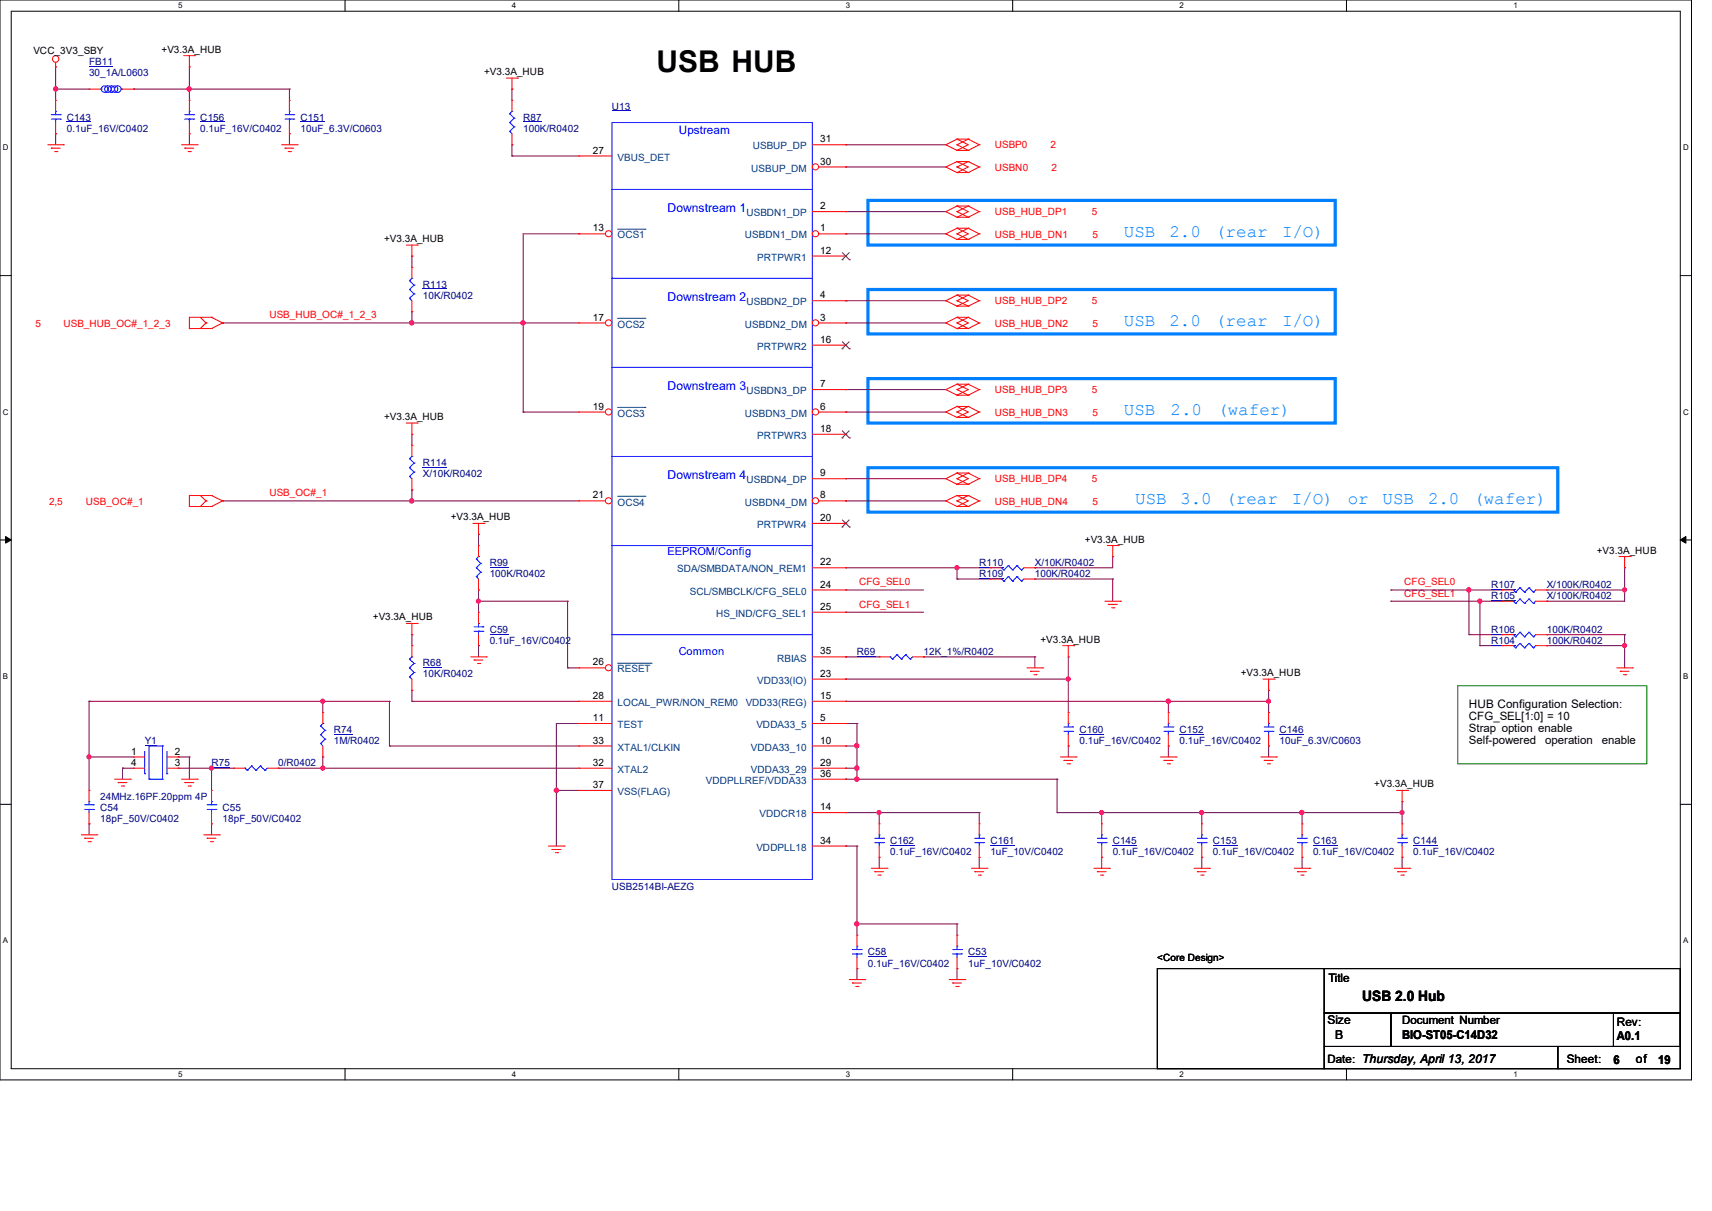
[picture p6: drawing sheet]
<svg xmlns="http://www.w3.org/2000/svg" width="297mm" height="210mm" viewBox="0 0 297 210" stroke-linecap="round" stroke-linejoin="round" font-family="sans-serif">
<path d="M0 0h293.5v187.3h-293.5zM1.9 1.9h289.6v183.4h-289.6z" fill="none" stroke="#000" stroke-width=".17"/>
<g fill="#fff">
<path d="M30.9 .2h.8v1.5h-.8z"/>
<path d="M30.9 185.5h.8v1.6h-.8z"/>
</g>
<path d="M59.9 0v1.9M59.9 185.3v2" fill="none" stroke="#000" stroke-width=".17"/>
<g fill="#fff">
<path d="M88.8 .2h.8v1.5h-.8z"/>
<path d="M88.8 185.5h.8v1.6h-.8z"/>
</g>
<path d="M117.8 0v1.9M117.8 185.3v2" fill="none" stroke="#000" stroke-width=".17"/>
<g fill="#fff">
<path d="M146.7 .2h.8v1.5h-.8z"/>
<path d="M146.7 185.5h.8v1.6h-.8z"/>
</g>
<path d="M175.7 0v1.9M175.7 185.3v2" fill="none" stroke="#000" stroke-width=".17"/>
<g fill="#fff">
<path d="M204.6 .2h.8v1.5h-.8z"/>
<path d="M204.6 185.5h.8v1.6h-.8z"/>
</g>
<path d="M233.6 0v1.9M233.6 185.3v2" fill="none" stroke="#000" stroke-width=".17"/>
<g fill="#fff">
<path d="M262.6 .2h.7v1.5h-.7z"/>
<path d="M262.6 185.5h.7v1.6h-.7z"/>
<path d="M.5 24.8h1v1.6h-1z"/>
<path d="M292 24.8h1v1.6h-1z"/>
<path d="M.5 70.7h1v1.5h-1z"/>
<path d="M292 70.7h1v1.5h-1z"/>
</g>
<path d="M0 47.8h1.9M291.5 47.8h2" fill="none" stroke="#000" stroke-width=".17"/>
<g fill="#fff">
<path d="M.5 116.5h.9v1.6h-.9z"/>
<path d="M292 116.5h.9v1.6h-.9z"/>
</g>
<path d="M0 93.6h1.9M291.5 93.6h2" fill="none" stroke="#000" stroke-width=".17"/>
<path d="M1 93l.9 .6-.9 .6zM291.5 93.6l1-.6v1.2z" fill="#000" stroke="#000" stroke-width=".17"/>
<g fill="#fff">
<path d="M.5 162.4h.9v1.5h-.9z"/>
<path d="M292 162.4h.9v1.5h-.9z"/>
</g>
<path d="M0 139.5h1.9M291.5 139.5h2M200.8 168h28.9v17.3h-28.9zM229.7 175.7h11.6v5.8h-11.6zM229.7 168h61.8v7.7h-61.8zM241.3 175.7h50.2v5.8h-50.2zM279.9 175.7h11.6v5.8h-11.6zM229.7 181.5h40.6v3.8h-40.6zM270.3 181.5h21.2v3.8h-21.2z" fill="none" stroke="#000" stroke-width=".17"/>
<path d="M150.6 34.8h81v7.7h-81zM150.6 50.2h81v7.7h-81zM150.6 65.7h81v7.7h-81zM150.6 81.1h119.7v7.7h-119.7z" fill="none" stroke="#0080ff" stroke-width=".55"/>
<path d="M252.9 118.9h32.8v13.6h-32.8z" fill="none" stroke="#008000" stroke-width=".17"/>
<g fill="none" stroke="#800040" stroke-width=".17">
<path d="M9.7 15.5h.1M9.7 11.6h.1M9.7 15.5h5.8M9.7 11.6v5.8M23.2 15.5h.1M23.2 15.5h27M32.9 11.6h.1M32.9 15.5h.1M32.9 11.6v5.8M50.2 15.5h.1M50.2 15.5v1.9M88.8 15.5h.1"/>
<path d="M88.8 15.5v1.9M9.7 23.2h.1M9.7 23.2v1.9M32.9 23.2h.1M32.9 23.2v1.9M50.2 23.2h.1M50.2 23.2v1.9M88.8 27.1h.1M88.8 25.1h.1M88.8 25.1v2M88.8 27.1h11.6M146.7 25.1h.1"/>
<path d="M146.7 29h.1M146.7 36.7h.1M146.7 25.1h17.4M146.7 29h17.4M146.7 36.7h17.4M38.6 56h.1M38.6 56h61.8M71.5 44.4h.1M71.5 54.1h.1M71.5 56h.1M71.5 44.4v2M71.5 54.1v1.9"/>
<path d="M90.8 56h.1M100.4 40.6h.1M100.4 40.6h-9.6v30.9M146.7 52.2h.1M146.7 56h.1M146.7 40.6h.1M146.7 56h17.4M146.7 40.6h17.4M146.7 52.2h17.4M71.5 75.3h.1M71.5 75.3v1.9M90.8 71.5h.1"/>
<path d="M90.8 71.5h9.6M146.7 67.6h.1M146.7 71.5h.1M146.7 71.5h17.4M146.7 67.6h17.4M38.6 86.9h.1M38.6 86.9h61.8M71.5 86.9h.1M71.5 85h.1M71.5 85v1.9M83 92.7h.1M83 92.7v1.9"/>
<path d="M146.7 98.5h.1M146.7 83h.1M146.7 86.9h.1M146.7 86.9h17.4M146.7 98.5h25.1M146.7 83h17.4M166 98.5h.1M166 98.5v1.9M179.5 98.5h.1M193 96.5h.1M193 96.5v2h-13.5M281.9 98.5h.1"/>
<path d="M281.9 98.5v5.8h-13.5M71.5 119.7h.1M71.5 110.1h.1M71.5 110.1v1.9M71.5 119.7v1.9M83 112h.1M83 104.3h.1M83 102.3h.1M83 102.3v3.9M83 112v1.9M83 104.3h15.5M98.5 104.3h.1"/>
<path d="M98.5 115.8h.1M98.5 104.3v11.5M98.5 115.8h1.9M146.7 102.3h.1M146.7 106.2h.1M146.7 113.9h.1M146.7 117.8h.1M146.7 102.3h13.5M146.7 106.2h13.5M146.7 113.9h5.8M146.7 117.8h38.6M160.2 113.9h.1"/>
<path d="M160.2 113.9h19.3M166 100.4h.1M166 100.4h5.8M179.5 100.4h.1M179.5 113.9h.1M179.5 100.4h13.5M179.5 113.9v1.9M185.3 113.9h.1M185.3 117.8h.1M185.3 113.9v9.7M193 100.4h.1M193 100.4v3.9"/>
<path d="M220.1 119.7h.1M220.1 119.7v3.9M241.3 104.3h.1M241.3 102.3h.1M241.3 104.3h19.3M241.3 102.3h19.3M254.8 102.3h.1M254.8 110.1h.1M254.8 102.3v7.8M254.8 110.1h5.8M256.8 104.3h.1M256.8 112h.1"/>
<path d="M256.8 104.3v7.7M256.8 112h3.8M268.4 102.3h.1M268.4 104.3h.1M268.4 110.1h.1M268.4 112h.1M268.4 102.3h13.5M268.4 110.1h13.5M268.4 112h13.5M281.9 102.3h.1M281.9 110.1h.1M281.9 112h.1"/>
<path d="M281.9 110.1v5.7M15.5 121.6h.1M15.5 131.3h.1M15.5 121.6h52.1M15.5 131.3h7.7M15.5 121.6v15.5M21.3 133.2h.1M21.3 133.2h1.9M21.3 133.2v1.9M30.9 131.3h.1M30.9 133.2h.1M30.9 133.2h9.7"/>
<path d="M30.9 131.3h2M32.9 131.3h.1M32.9 131.3v3.8M36.7 133.2h.1M36.7 133.2v3.9M48.3 133.2h.1M48.3 133.2h52.1M56 133.2h.1M56 121.6h.1M56 131.3h.1M56 121.6v2M56 131.3v1.9"/>
<path d="M67.6 129.4h.1M67.6 121.6h.1M67.6 129.4h32.8M67.6 121.6v7.8M71.5 121.6h.1M71.5 121.6h28.9M96.5 125.5h.1M96.5 137.1h.1M96.5 125.5v21.2M96.5 125.5h3.9M96.5 137.1h3.9M146.7 135.1h.1"/>
<path d="M146.7 121.6h.1M146.7 125.5h.1M146.7 129.4h.1M146.7 133.2h.1M146.7 129.4h2M146.7 133.2h2M146.7 121.6h73.4M146.7 135.1h36.7M146.7 125.5h2M148.7 125.5h.1M148.7 129.4h.1M148.7 133.2h.1"/>
<path d="M148.7 135.1h.1M148.7 125.5v9.6M183.4 135.1h.1M183.4 135.1v5.8M185.3 129.4h.1M185.3 129.4v1.9M202.7 121.6h.1M202.7 129.4h.1M202.7 121.6v2M202.7 129.4v1.9M220.1 121.6h.1M220.1 129.4h.1"/>
<path d="M220.1 129.4v1.9M243.2 139h.1M243.2 139v3.9M15.5 142.9h.1M15.5 142.9v1.9M36.7 142.9h.1M36.7 142.9v1.9M146.7 140.9h.1M146.7 146.7h.1M146.7 140.9h23.2M146.7 146.7h2M148.7 146.7h.1"/>
<path d="M148.7 146.7v15.5M152.5 140.9h.1M152.5 148.7h.1M152.5 140.9v2M152.5 148.7v1.9M169.9 140.9h.1M169.9 148.7h.1M169.9 140.9v2M169.9 148.7v1.9M183.4 140.9h.1M183.4 140.9h59.8M191.1 140.9h.1"/>
<path d="M191.1 148.7h.1M191.1 140.9v2M191.1 148.7v1.9M208.5 140.9h.1M208.5 148.7h.1M208.5 140.9v2M208.5 148.7v1.9M225.9 148.7h.1M225.9 140.9h.1M225.9 140.9v2M225.9 148.7v1.9M243.2 148.7h.1"/>
<path d="M243.2 140.9h.1M243.2 148.7v1.9M148.7 160.2h.1M148.7 168h.1M148.7 160.2h17.3M148.7 168v1.9M166 160.2h.1M166 168h.1M166 160.2v2M166 168v1.9"/>
</g>
<g fill="#f0f" stroke="#f0f" stroke-width=".17">
<circle cx="56" cy="133.2" r=".36"/>
<circle cx="191.1" cy="140.9" r=".36"/>
<circle cx="83" cy="104.2" r=".36"/>
<circle cx="56" cy="121.6" r=".36"/>
<circle cx="36.7" cy="133.2" r=".36"/>
<circle cx="15.4" cy="131.3" r=".36"/>
<circle cx="71.4" cy="86.9" r=".38"/>
<circle cx="152.5" cy="140.9" r=".36"/>
<circle cx="148.6" cy="135.1" r=".38"/>
<circle cx="166" cy="98.4" r=".36"/>
<circle cx="9.7" cy="15.4" r=".38"/>
<circle cx="32.8" cy="15.4" r=".38"/>
<circle cx="225.8" cy="140.9" r=".38"/>
<circle cx="208.5" cy="140.9" r=".36"/>
<circle cx="148.6" cy="160.2" r=".38"/>
<circle cx="71.4" cy="56" r=".38"/>
<circle cx="254.8" cy="102.3" r=".38"/>
<circle cx="256.7" cy="104.2" r=".36"/>
<circle cx="281.8" cy="102.3" r=".36"/>
<circle cx="281.8" cy="112" r=".36"/>
<circle cx="202.7" cy="121.6" r=".38"/>
<circle cx="220.1" cy="121.6" r=".36"/>
<circle cx="185.3" cy="117.8" r=".36"/>
<circle cx="148.6" cy="129.3" r=".38"/>
<circle cx="148.6" cy="133.2" r=".38"/>
<circle cx="96.5" cy="137.1" r=".38"/>
<circle cx="243.2" cy="140.9" r=".36"/>
<circle cx="90.7" cy="56" r=".38"/>
</g>
<g fill="none" stroke="#f00" stroke-width=".17">
<path d="M9.7 11.6h.1M9.7 10.8v.8M31.9 9.7h1.9M32.9 11.6h.1M32.9 9.7v1.9M33.8 9.7h.1M87.8 13.5h2M88.8 15.5h.1M88.8 13.5v2M89.8 13.5h.1M8.3 25.1h2.7M8.9 25.7h.1"/>
<path d="M8.9 25.7h1.6M9.5 26.3h.4M9.9 26.3h.1M11 25.1h.1M31.5 25.1h2.7M32 25.7h.1M32 25.7h1.6M32.6 26.3h.4M33 26.3h.1M34.2 25.1h.1M48.9 25.1h2.7M49.4 25.7h.1"/>
<path d="M49.4 25.7h1.6M50 26.3h.4M50.4 26.3h.1M51.6 25.1h.1M140.9 25.1h5.8M146.7 25.1h.1M164.1 36.7h.1M164.1 25.1h.1M164.1 29h.1M164.1 36.7l1.9 1M164.1 25.1l1.9 1M164.1 29l1.9 .9"/>
<path d="M166 37.7h.1M166 35.7h.1M166 36.7h.1M166 39.6h.1M166 26.1h.1M166 24.1h.1M166 25.1h.1M166 29.9h.1M166 28h.1M166 29h.1M166 35.7h2M166 37.7h2"/>
<path d="M166 35.7l-1.9 1M166 35.7l2 1-2 1M166 36.7l2 1M166 39.6h2M166 39.6l-1.9 1M166 39.6l2 1-2 .9M166 24.1h2M166 26.1h2M166 24.1l-1.9 1M166 24.1l2 1-2 1M166 25.1l2 1M166 28h2"/>
<path d="M166 29.9h2M166 28l-1.9 1M166 28l2 1-2 .9M166 29l2 .9M168 35.7h.1M168 37.7h.1M168 39.6h.1M168 24.1h.1M168 26.1h.1M168 28h.1M168 29.9h.1M168 35.7l1.9 1"/>
<path d="M168 35.7l-2 1M168 39.6l1.9 1M168 39.6l-2 1M168 24.1l1.9 1M168 24.1l-2 1M168 28l1.9 1M168 28l-2 1M169.9 36.7h.1M169.9 25.1h.1M169.9 29h.1M169.9 36.7l-1.9 1M169.9 25.1l-1.9 1"/>
<path d="M169.9 29l-1.9 .9M32.9 57h.1M32.9 57h3.8M34.8 55l.9 1M35.7 56h.1M35.7 56l-.9 1M36.7 55h.1M36.7 57h.1M36.7 55h-3.8v2M36.7 55l1.9 1M38.6 56h.1M38.6 56l-1.9 1"/>
<path d="M70.5 42.5h1.9M71.5 44.4h.1M71.5 42.5v1.9M72.4 42.5h.1M164.1 52.2h.1M164.1 56h.1M164.1 40.6h.1M164.1 52.2l1.9 .9M164.1 56l1.9 1M164.1 40.6l1.9 .9M166 53.1h.1M166 51.2h.1"/>
<path d="M166 52.2h.1M166 57h.1M166 55h.1M166 56h.1M166 41.5h.1M166 40.6h.1M166 55h2M166 57h2M166 51.2h2M166 53.1h2M166 51.2l-1.9 1M166 51.2l2 1-2 .9"/>
<path d="M166 52.2l2 .9M166 55l-1.9 1M166 55l2 1-2 1M166 56l2 1M166 41.5h2M166 40.6l2 .9M168 51.2h.1M168 53.1h.1M168 55h.1M168 57h.1M168 41.5h.1M168 51.2l1.9 1"/>
<path d="M168 51.2l-2 1M168 55l1.9 1M168 55l-2 1M169.9 52.2h.1M169.9 56h.1M169.9 40.6h.1M169.9 52.2l-1.9 .9M169.9 56l-1.9 1M169.9 40.6l-1.9 .9M70.5 73.4h1.9M71.5 75.3h.1M71.5 73.4v1.9"/>
<path d="M72.4 73.4h.1M164.1 67.6h.1M164.1 71.5h.1M164.1 67.6l1.9 .9M164.1 71.5l1.9 .9M166 68.5h.1M166 66.6h.1M166 67.6h.1M166 72.4h.1M166 70.5h.1M166 71.5h.1M166 66.6h2"/>
<path d="M166 68.5h2M166 66.6l-1.9 1M166 66.6l2 1-2 .9M166 67.6l2 .9M166 70.5h2M166 72.4h2M166 70.5l-1.9 1M166 70.5l2 1-2 .9M166 71.5l2 .9M168 66.6h.1M168 68.5h.1M168 70.5h.1"/>
<path d="M168 72.4h.1M168 66.6l1.9 1M168 66.6l-2 1M168 70.5l1.9 1M168 70.5l-2 1M169.9 67.6h.1M169.9 71.5h.1M169.9 67.6l-1.9 .9M169.9 71.5l-1.9 .9M32.9 87.8h.1M32.9 87.8h3.8M34.8 85.9l.9 1"/>
<path d="M35.7 86.9h.1M35.7 86.9l-.9 .9M36.7 85.9h.1M36.7 87.8h.1M36.7 85.9h-3.8v1.9M36.7 85.9l1.9 1M38.6 86.9h.1M38.6 86.9l-1.9 .9M82 90.8h2M83 92.7h.1M83 94.6h.1M83 90.8v1.9"/>
<path d="M83 94.6v1.9M84 90.8h.1M164.1 83h.1M164.1 86.9h.1M164.1 83l1.9 1M164.1 86.9l1.9 .9M166 84h.1M166 82h.1M166 83h.1M166 87.8h.1M166 85.9h.1M166 86.9h.1"/>
<path d="M166 82h2M166 84h2M166 82l-1.9 1M166 82l2 1-2 1M166 83l2 1M166 85.9h2M166 87.8h2M166 85.9l-1.9 1M166 85.9l2 1-2 .9M166 86.9l2 .9M168 82h.1M168 84h.1"/>
<path d="M168 85.9h.1M168 87.8h.1M168 82l1.9 1M168 82l-2 1M168 85.9l1.9 1M168 85.9l-2 1M169.9 83h.1M169.9 86.9h.1M169.9 83l-1.9 1M169.9 86.9l-1.9 .9M192.1 94.6h1.9M193 96.5h.1"/>
<path d="M193 94.6v1.9M194 94.6h.1M280.9 96.5h1.9M281.9 98.5h.1M281.9 96.5v2M282.8 96.5h.1M70.5 108.1h1.9M71.5 110.1h.1M71.5 108.1v2M72.4 108.1h.1M81.7 113.9h2.7M82.3 114.5h.1"/>
<path d="M82.3 114.5h1.5M82.8 115.1h.4M83 102.3h.1M83 100.4v1.9M83.2 115.1h.1M84.4 113.9h.1M178.2 115.8h2.7M178.8 116.4h.1M178.8 116.4h1.5M179.4 117h.3M179.7 117h.1M180.9 115.8h.1"/>
<path d="M184.4 112h1.9M185.3 113.9h.1M185.3 112v1.9M186.3 112h.1M191.7 104.3h2.7M192.3 104.8h.1M192.3 104.8h1.5M192.9 105.4h.4M193.3 105.4h.1M194.4 104.3h.1M219.1 117.8h2M220.1 119.7h.1"/>
<path d="M220.1 117.8v1.9M221.1 117.8h.1M280.5 115.8h2.7M281.1 116.4h.1M281.1 116.4h1.5M281.6 117h.5M282.1 117h.1M283.2 115.8h.1M19.9 135.1h2.7M20.5 135.7h.1M20.5 135.7h1.5M21 136.3h.5"/>
<path d="M21.5 136.3h.1M22.6 135.1h.1M31.5 135.1h2.7M32 135.7h.1M32 135.7h1.6M32.6 136.3h.4M33 136.3h.1M34.2 135.1h.1M40.6 133.2h.1M40.6 133.2h1.9M46.4 133.2h1.9M48.3 133.2h.1"/>
<path d="M184 131.3h2.7M184.6 131.9h.1M184.6 131.9h1.5M185.1 132.5h.4M185.5 132.5h.1M186.7 131.3h.1M201.3 131.3h2.7M201.9 131.9h.1M201.9 131.9h1.6M202.5 132.5h.4M202.7 129.4h.1M202.7 123.6h.1"/>
<path d="M202.7 123.6v1.9M202.7 127.4v2M202.9 132.5h.1M204 131.3h.1M218.7 131.3h2.7M219.3 131.9h.1M219.3 131.9h1.6M219.9 132.5h.4M220.3 132.5h.1M221.4 131.3h.1M242.3 137.1h1.9M243.2 139h.1"/>
<path d="M243.2 137.1v1.9M244.2 137.1h.1M14.1 144.8h2.7M14.7 145.4h.1M14.7 145.4h1.5M15.3 146h.4M15.7 146h.1M16.8 144.8h.1M35.3 144.8h2.8M35.9 145.4h.1M35.9 145.4h1.6M36.5 146h.4"/>
<path d="M36.9 146h.1M38.1 144.8h.1M95.2 146.7h2.7M95.8 147.3h.1M95.8 147.3h1.5M96.4 147.9h.3M96.7 147.9h.1M97.9 146.7h.1M151.2 150.6h2.7M151.8 151.2h.1M151.8 151.2h1.5M152.3 151.8h.4"/>
<path d="M152.7 151.8h.1M153.9 150.6h.1M168.5 150.6h2.7M169.1 151.2h.1M169.1 151.2h1.5M169.7 151.8h.4M169.9 148.7h.1M169.9 142.9h.1M169.9 142.9v1.9M169.9 146.7v2M170.1 151.8h.1M171.2 150.6h.1"/>
<path d="M189.8 150.6h2.7M190.4 151.2h.1M190.4 151.2h1.5M190.9 151.8h.4M191.3 151.8h.1M192.5 150.6h.1M207.1 150.6h2.7M207.7 151.2h.1M207.7 151.2h1.6M208.3 151.8h.4M208.7 151.8h.1M209.8 150.6h.1"/>
<path d="M224.5 150.6h2.7M225.1 151.2h.1M225.1 151.2h1.6M225.7 151.8h.4M226.1 151.8h.1M227.2 150.6h.1M241.9 150.6h2.7M242.5 151.2h.1M242.5 151.2h1.5M243 151.8h.5M243.2 148.7h.1M243.2 142.9h.1"/>
<path d="M243.2 142.9v1.9M243.2 146.7v2M243.5 151.8h.1M244.6 150.6h.1M147.3 169.9h2.7M147.9 170.5h.1M147.9 170.5h1.5M148.5 171.1h.3M148.8 171.1h.1M150 169.9h.1M164.7 169.9h2.7M165.3 170.5h.1"/>
<path d="M165.3 170.5h1.5M165.8 171.1h.4M166 168h.1M166 162.2h.1M166 162.2v1.9M166 166v2M166.2 171.1h.1M167.4 169.9h.1"/>
<circle cx="9.6" cy="10.2" r=".56"/>
</g>
<g fill="none" stroke="#00f" stroke-width=".17">
<path d="M106.2 21.3h34.7v131.2h-34.7zM106.2 32.9h.1M106.2 32.9h34.7M106.2 48.3h.1M106.2 48.3h34.7M106.2 63.7h.1M106.2 79.2h.1M106.2 63.7h34.7M106.2 79.2h34.7M82.6 96.9h.1M82.6 100h.1M82.6 98.5h.1"/>
<path d="M82.6 96.9l.8 .8M82.6 100l.4 .4M82.6 98.5l.8 .7M83 96.5h.1M83 96.5l-.4 .4M83.4 99.2h.1M83.4 97.7h.1M83.4 99.2l-.8 .8M83.4 97.7l-.8 .8M106.2 94.6h.1M106.2 94.6h34.7M106.2 110.1h.1"/>
<path d="M106.2 110.1h34.7M42.5 133.2h.1M42.5 133.2l.4 .4M42.9 133.6h.1M43.6 132.8h.1M43.6 132.8l-.7 .8M43.6 132.8l.8 .8M44.4 133.6h.1M45.2 132.8h.1M45.2 132.8l.8 .8M45.2 132.8l-.8 .8M46 133.6h.1"/>
<path d="M46.4 133.2l-.4 .4M201.9 126.1h1.6M201.9 126.8h1.6M202.7 125.5h.1M202.7 126.8h.1M202.7 125.5v.6M202.7 126.8v.6M203.5 126.1h.1M203.5 126.8h.1M169.1 145.4h1.5M169.1 146.1h1.5M169.9 144.8h.1"/>
<path d="M169.9 146.1h.1M169.9 144.8v.6M169.9 146.1v.6M170.6 145.4h.1M170.6 146.1h.1M242.5 145.4h1.5M242.5 146.1h1.5M243.2 144.8h.1M243.2 146.1h.1M243.2 144.8v.6M243.2 146.1v.6M244 145.4h.1"/>
<path d="M244 146.1h.1M165.3 164.7h1.5M165.3 165.4h1.5M166 164.1h.1M166 165.4h.1M166 164.1v.6M166 165.4v.6M166.8 164.7h.1M166.8 165.4h.1"/>
</g>
<path d="M106.2 19.2h3.2M85 98.4h3.2M36.7 133.1h3.2M204.6 127.3h4.2M171.8 146.6h4.2M245.2 146.6h4.2M168 165.9h3.2" fill="none" stroke="#000080" stroke-width=".17"/>
<circle cx="141.5" cy="28.9" r=".54" fill="#fff" stroke="#f00" stroke-width=".17"/>
<path d="M140.9 36.7h5.8M142.1 29h4.6M146.7 29h.1M146.7 36.7h.1M140.9 52.2h5.8M146.7 52.2h.1M140.9 67.6h5.8M146.7 67.6h.1M140.9 83h5.8M146.7 83h.1" fill="none" stroke="#f00" stroke-width=".17"/>
<circle cx="141.5" cy="40.5" r=".54" fill="#fff" stroke="#f00" stroke-width=".17"/>
<path d="M142.1 40.6h4.6M146.7 40.6h.1" fill="none" stroke="#f00" stroke-width=".17"/>
<circle cx="141.5" cy="56" r=".54" fill="#fff" stroke="#f00" stroke-width=".17"/>
<path d="M142.1 56h4.6M146.7 56h.1" fill="none" stroke="#f00" stroke-width=".17"/>
<circle cx="141.5" cy="71.4" r=".54" fill="#fff" stroke="#f00" stroke-width=".17"/>
<path d="M142.1 71.5h4.6M146.7 71.5h.1" fill="none" stroke="#f00" stroke-width=".17"/>
<circle cx="141.5" cy="86.8" r=".54" fill="#fff" stroke="#f00" stroke-width=".17"/>
<path d="M100.4 27.1h.1M100.4 27.1h5.8M140.9 44.4h5.8M140.9 59.9h5.8M146.7 44.4h.1M146.7 59.9h.1M140.9 75.3h5.8M146.7 75.3h.1M140.9 90.8h5.8M142.1 86.9h4.6M146.7 86.9h.1M146.7 90.8h.1" fill="none" stroke="#f00" stroke-width=".17"/>
<g fill="none" stroke="#804000" stroke-width=".17">
<path d="M146.1 45h.1M146.1 43.8l1.3 1.2M146.1 59.3l1.3 1.2M147.3 43.8l-1.2 1.2M147.3 59.3l-1.2 1.2M147.4 45h.1M146.1 60.5h.1M146.1 75.9h.1M146.1 74.7l1.3 1.2M147.3 74.7l-1.2 1.2M147.4 60.5h.1M147.4 75.9h.1"/>
<path d="M146.1 91.4h.1M146.1 90.2l1.3 1.2M147.3 90.2l-1.2 1.2M147.4 91.4h.1"/>
</g>
<circle cx="105.6" cy="40.5" r=".54" fill="#fff" stroke="#f00" stroke-width=".17"/>
<path d="M100.4 40.6h.1M100.4 40.6h4.6" fill="none" stroke="#f00" stroke-width=".17"/>
<path d="M107.1 39.8h4.8M111.9 39.8h.1" fill="none" stroke="#004080" stroke-width=".17"/>
<circle cx="105.6" cy="56" r=".54" fill="#fff" stroke="#f00" stroke-width=".17"/>
<path d="M100.4 56h.1M100.4 56h4.6" fill="none" stroke="#f00" stroke-width=".17"/>
<path d="M107.1 55.2h4.8M111.9 55.2h.1" fill="none" stroke="#004080" stroke-width=".17"/>
<circle cx="105.6" cy="71.4" r=".54" fill="#fff" stroke="#f00" stroke-width=".17"/>
<path d="M100.4 71.5h.1M100.4 71.5h4.6" fill="none" stroke="#f00" stroke-width=".17"/>
<path d="M107.1 70.7h4.8M111.9 70.7h.1" fill="none" stroke="#004080" stroke-width=".17"/>
<circle cx="105.6" cy="86.8" r=".54" fill="#fff" stroke="#f00" stroke-width=".17"/>
<g fill="none" stroke="#f00" stroke-width=".17">
<path d="M100.4 86.9h.1M100.4 86.9h4.6M140.9 98.5h5.8M146.7 98.5h.1M140.9 113.9h5.8M140.9 102.3h5.8M140.9 106.2h5.8M146.7 113.9h.1M146.7 102.3h.1M146.7 106.2h.1M100.4 129.4h.1M100.4 133.2h.1"/>
<path d="M100.4 129.4h5.8M100.4 133.2h5.8"/>
</g>
<path d="M107.1 86.1h4.8M111.9 86.1h.1" fill="none" stroke="#004080" stroke-width=".17"/>
<circle cx="105.6" cy="115.8" r=".54" fill="#fff" stroke="#f00" stroke-width=".17"/>
<g fill="none" stroke="#f00" stroke-width=".17">
<path d="M9.7 17.4h.1M9.7 17.4v1.9M15.5 15.5h.1M15.5 15.5h1.9M21.3 15.5h1.9M23.2 15.5h.1M32.9 17.4h.1M32.9 17.4v1.9M50.2 17.4h.1M50.2 17.4v1.9M88.8 17.4h.1M88.8 17.4v1.9"/>
<path d="M9.7 23.2h.1M9.7 21.3v1.9M32.9 23.2h.1M32.9 21.3v1.9M50.2 23.2h.1M50.2 21.3v1.9M88.8 25.1h.1M88.8 23.2v1.9M71.5 54.1h.1M71.5 46.4h.1M71.5 46.4v1.9M71.5 52.2v1.9"/>
<path d="M71.5 77.2h.1M71.5 77.2v2M71.5 85h.1M71.5 83v2M171.8 98.5h.1M171.8 98.5h1.9M177.6 98.5h1.9M179.5 98.5h.1M71.5 119.7h.1M71.5 112h.1M71.5 112v1.9M71.5 117.8v1.9"/>
<path d="M83 112h.1M83 106.2h.1M83 106.2v1.9M83 110.1v1.9M100.4 115.8h.1M100.4 115.8h4.6M140.9 117.8h5.8M146.7 117.8h.1M152.5 113.9h.1M152.5 113.9h1.9M158.3 113.9h1.9M160.2 113.9h.1"/>
<path d="M171.8 100.4h.1M171.8 100.4h1.9M177.6 100.4h1.9M179.5 100.4h.1M260.6 110.1h.1M260.6 104.3h.1M260.6 102.3h.1M260.6 112h.1M260.6 110.1h2M260.6 104.3h2M260.6 102.3h2M260.6 112h2"/>
<path d="M266.4 110.1h2M266.4 104.3h2M266.4 102.3h2M266.4 112h2M268.4 110.1h.1M268.4 104.3h.1M268.4 102.3h.1M268.4 112h.1M15.5 137.1h.1M15.5 137.1v1.9M23.2 131.3h.1M23.2 133.2h.1"/>
<path d="M23.2 133.2h1.9M23.2 131.3h1.9M29 133.2h1.9M29 131.3h1.9M30.9 133.2h.1M30.9 131.3h.1M36.7 137.1h.1M36.7 137.1v1.9M56 131.3h.1M56 123.6h.1M56 123.6v1.9M56 129.4v1.9"/>
<path d="M100.4 121.6h.1M100.4 125.5h.1M100.4 137.1h.1M100.4 121.6h5.8M100.4 125.5h5.8M100.4 137.1h5.8M140.9 121.6h5.8M140.9 125.5h5.8M140.9 133.2h5.8M140.9 135.1h5.8M140.9 129.4h5.8M146.7 133.2h.1"/>
<path d="M146.7 135.1h.1M146.7 121.6h.1M146.7 125.5h.1M146.7 129.4h.1M185.3 129.4h.1M185.3 123.6h.1M185.3 123.6v1.9M185.3 127.4v2M220.1 129.4h.1M220.1 123.6h.1M220.1 123.6v1.9M220.1 127.4v2"/>
<path d="M15.5 142.9h.1M15.5 140.9v2M36.7 142.9h.1M36.7 140.9v2M140.9 146.7h5.8M140.9 140.9h5.8M146.7 146.7h.1M146.7 140.9h.1M152.5 148.7h.1M152.5 142.9h.1M152.5 142.9v1.9M152.5 146.7v2"/>
<path d="M191.1 148.7h.1M191.1 142.9h.1M191.1 142.9v1.9M191.1 146.7v2M208.5 148.7h.1M208.5 142.9h.1M208.5 142.9v1.9M208.5 146.7v2M225.9 148.7h.1M225.9 142.9h.1M225.9 142.9v1.9M225.9 146.7v2"/>
<path d="M148.7 168h.1M148.7 162.2h.1M148.7 162.2v1.9M148.7 166v2"/>
</g>
<path d="M107.1 115h5.8M112.9 115h.1" fill="none" stroke="#004080" stroke-width=".17"/>
<g fill="none" stroke="#00f" stroke-width=".17">
<path d="M8.9 19.9h1.6M9.7 19.3h.1M9.7 19.3v.6M10.5 19.9h.1M17.4 15.5h.2M17.6 15.5h.1M21 15.5h.1M21 15.5h.3M32 19.9h1.6M32.9 19.3h.1M32.9 19.3v.6M33.6 19.9h.1"/>
<path d="M49.4 19.9h1.6M50.2 19.3h.1M50.2 19.3v.6M51 19.9h.1M88.4 19.7h.1M88.4 19.7l.8 .8M88.8 19.3h.1M88.8 19.3l-.4 .4M8.9 20.7h1.6M9.7 20.7h.1M9.7 20.7v.6M10.5 20.7h.1"/>
<path d="M32 20.7h1.6M32.9 20.7h.1M32.9 20.7v.6M33.6 20.7h.1M49.4 20.7h1.6M50.2 20.7h.1M50.2 20.7v.6M51 20.7h.1M88.4 22.8h.1M88.4 21.3h.1M88.4 22.8l.4 .4M88.4 21.3l.8 .7"/>
<path d="M89.2 22h.1M89.2 20.5h.1M89.2 22l-.8 .8M89.2 20.5l-.8 .8M71 48.7h.1M71 51.7h.1M71 50.2h.1M71 48.7l.8 .7M71 51.7l.5 .5M71 50.2l.8 .8M71.5 48.3h.1M71.5 48.3l-.5 .4"/>
<path d="M71.8 51h.1M71.8 49.4h.1M71.8 51l-.8 .7M71.8 49.4l-.8 .8M71 79.5h.1M71 79.5l.8 .8M71.5 79.2h.1M71.5 79.2l-.5 .3M71 82.6h.1M71 81.1h.1M71 82.6l.5 .4M71 81.1l.8 .8"/>
<path d="M71.8 81.9h.1M71.8 80.3h.1M71.8 81.9l-.8 .7M71.8 80.3l-.8 .8M173.7 98.5h.1M173.7 98.5l.5 .3M174.2 98.8h.1M174.9 100h.1M174.9 98.1h.1M174.9 100l-.7 .8M174.9 100l.8 .8M174.9 98.1l-.7 .7"/>
<path d="M174.9 98.1l.8 .7M175.7 98.8h.1M176.4 100h.1M176.4 98.1h.1M176.4 100l.8 .8M176.4 100l-.7 .8M176.4 98.1l.8 .7M176.4 98.1l-.7 .7M177.2 98.8h.1M177.6 98.5l-.4 .3M71 114.3h.1M71 117.4h.1"/>
<path d="M71 115.8h.1M71 114.3l.8 .8M71 117.4l.5 .4M71 115.8l.8 .8M71.5 113.9h.1M71.5 113.9l-.5 .4M71.8 116.6h.1M71.8 115.1h.1M71.8 116.6l-.8 .8M71.8 115.1l-.8 .7M82.3 108.7h1.5M82.3 109.5h1.5"/>
<path d="M83 108.1h.1M83 109.5h.1M83 108.1v.6M83 109.5v.6M83.8 108.7h.1M83.8 109.5h.1M154.4 113.9h.1M154.4 113.9l.5 .4M154.9 114.3h.1M155.6 113.5h.1M155.6 113.5l-.7 .8M155.6 113.5l.8 .8"/>
<path d="M156.4 114.3h.1M157.1 113.5h.1M157.1 113.5l.8 .8M157.1 113.5l-.7 .8M157.9 114.3h.1M158.3 113.9l-.4 .4M173.7 100.4h.1M173.7 100.4l.5 .4M174.2 100.8h.1M175.7 100.8h.1M177.2 100.8h.1M177.6 100.4l-.4 .4"/>
<path d="M262.6 110.1h.1M262.6 104.3h.1M262.6 102.3h.1M262.6 112h.1M262.6 110.1l.3 .3M262.6 104.3l.3 .3M262.6 102.3l.3 .4M262.6 112l.3 .4M262.9 110.4h.1M262.9 104.6h.1M262.9 102.7h.1M262.9 112.4h.1"/>
<path d="M263.7 109.6h.1M263.7 103.9h.1M263.7 101.9h.1M263.7 111.6h.1M263.7 109.6l-.8 .8M263.7 109.6l.8 .8M263.7 103.9l-.8 .7M263.7 103.9l.8 .7M263.7 101.9l-.8 .8M263.7 101.9l.8 .8M263.7 111.6l-.8 .8M263.7 111.6l.8 .8"/>
<path d="M264.5 110.4h.1M264.5 104.6h.1M264.5 102.7h.1M264.5 112.4h.1M265.3 109.6h.1M265.3 103.9h.1M265.3 101.9h.1M265.3 111.6h.1M265.3 109.6l.7 .8M265.3 109.6l-.8 .8M265.3 103.9l.7 .7M265.3 103.9l-.8 .7"/>
<path d="M265.3 101.9l.7 .8M265.3 101.9l-.8 .8M265.3 111.6l.7 .8M265.3 111.6l-.8 .8M266 110.4h.1M266 104.6h.1M266 102.7h.1M266 112.4h.1M266.4 110.1l-.4 .3M266.4 104.3l-.4 .3M266.4 102.3l-.4 .4M266.4 112l-.4 .4"/>
<path d="M14.7 139.6h1.5M15.5 139h.1M15.5 139v.6M16.2 139.6h.1M25.1 134.2h.1M25.1 130.3v3.9M25.9 135.1h.1M25.9 129.4h.1M25.9 129.4v5.7M25.9 135.1h2.3M25.9 129.4h2.3M28.2 135.1h.1"/>
<path d="M28.2 129.4h.1M28.2 129.4v5.7M29 134.2h.1M29 130.3v3.9M35.9 139.6h1.6M36.7 139h.1M36.7 139v.6M37.5 139.6h.1M55.6 125.9h.1M55.6 128.9h.1M55.6 127.4h.1M55.6 125.9l.8 .8"/>
<path d="M55.6 128.9l.4 .5M55.6 127.4l.8 .8M56 125.5h.1M56 125.5l-.4 .4M56.4 128.2h.1M56.4 126.7h.1M56.4 128.2l-.8 .7M56.4 126.7l-.8 .7M184.6 126.1h1.5M184.6 126.8h1.5M185.3 125.5h.1M185.3 126.8h.1"/>
<path d="M185.3 125.5v.6M185.3 126.8v.6M186.1 126.1h.1M186.1 126.8h.1M219.3 126.1h1.6M219.3 126.8h1.6M220.1 125.5h.1M220.1 126.8h.1M220.1 125.5v.6M220.1 126.8v.6M220.9 126.1h.1M220.9 126.8h.1"/>
<path d="M14.7 140.4h1.5M15.5 140.4h.1M15.5 140.4v.5M16.2 140.4h.1M35.9 140.4h1.6M36.7 140.4h.1M36.7 140.4v.5M37.5 140.4h.1M151.8 145.4h1.5M151.8 146.1h1.5M152.5 144.8h.1M152.5 146.1h.1"/>
<path d="M152.5 144.8v.6M152.5 146.1v.6M153.3 145.4h.1M153.3 146.1h.1M190.4 145.4h1.5M190.4 146.1h1.5M191.1 144.8h.1M191.1 146.1h.1M191.1 144.8v.6M191.1 146.1v.6M191.9 145.4h.1M191.9 146.1h.1"/>
<path d="M207.7 145.4h1.6M207.7 146.1h1.6M208.5 144.8h.1M208.5 146.1h.1M208.5 144.8v.6M208.5 146.1v.6M209.3 145.4h.1M209.3 146.1h.1M225.1 145.4h1.6M225.1 146.1h1.6M225.9 144.8h.1M225.9 146.1h.1"/>
<path d="M225.9 144.8v.6M225.9 146.1v.6M226.7 145.4h.1M226.7 146.1h.1M147.9 164.7h1.5M147.9 165.4h1.5M148.7 164.1h.1M148.7 165.4h.1M148.7 164.1v.6M148.7 165.4v.6M149.4 164.7h.1M149.4 165.4h.1"/>
<circle cx="18.2" cy="15.5" r=".56"/>
<circle cx="18.7" cy="15.5" r=".56"/>
<circle cx="19.3" cy="15.5" r=".56"/>
<circle cx="19.9" cy="15.5" r=".56"/>
<circle cx="20.4" cy="15.5" r=".56"/>
</g>
<g fill="none" stroke="#000080" stroke-width=".17">
<path d="M15.5 11.5h4.1M11.6 21.1h4.2M34.8 21.1h4.1M52.2 21.1h4.1M90.8 21.1h3.2M73.4 50.1h4.2M73.4 81h4.2M169.9 98.4h4.2M73.4 115.8h3.2M85 110h3.2M148.7 113.8h3.2M169.9 100.3h4.2"/>
<path d="M258.7 110h4.2M258.7 104.2h4.2M258.7 102.3h4.2M258.7 111.9h4.2M25.1 129.3h2.1M57.9 127.3h3.2M187.3 127.3h4.2M222 127.3h4.2M154.4 146.6h4.2M193 146.6h4.2M210.4 146.6h4.2M227.8 146.6h4.2"/>
<path d="M150.6 165.9h3.2"/>
</g>
<g fill="#f0f" stroke="#f0f" stroke-width=".17">
<circle cx="56" cy="133.2" r=".36"/>
<circle cx="191.1" cy="140.9" r=".36"/>
<circle cx="83" cy="104.2" r=".36"/>
<circle cx="56" cy="121.6" r=".36"/>
<circle cx="36.7" cy="133.2" r=".36"/>
<circle cx="15.4" cy="131.3" r=".36"/>
<circle cx="71.4" cy="86.9" r=".38"/>
<circle cx="152.5" cy="140.9" r=".36"/>
<circle cx="148.6" cy="135.1" r=".38"/>
<circle cx="166" cy="98.4" r=".36"/>
<circle cx="9.7" cy="15.4" r=".38"/>
<circle cx="32.8" cy="15.4" r=".38"/>
<circle cx="225.8" cy="140.9" r=".38"/>
<circle cx="208.5" cy="140.9" r=".36"/>
<circle cx="148.6" cy="160.2" r=".38"/>
<circle cx="71.4" cy="56" r=".38"/>
<circle cx="254.8" cy="102.3" r=".38"/>
<circle cx="256.7" cy="104.2" r=".36"/>
<circle cx="281.8" cy="102.3" r=".36"/>
<circle cx="281.8" cy="112" r=".36"/>
<circle cx="202.7" cy="121.6" r=".38"/>
<circle cx="220.1" cy="121.6" r=".36"/>
<circle cx="185.3" cy="117.8" r=".36"/>
<circle cx="148.6" cy="129.3" r=".38"/>
<circle cx="148.6" cy="133.2" r=".38"/>
<circle cx="96.5" cy="137.1" r=".38"/>
<circle cx="243.2" cy="140.9" r=".36"/>
<circle cx="90.7" cy="56" r=".38"/>
</g>
<text font-size="5.2" x="113.9" y="12.6">USB HUB</text>
<g font-size="3" fill="#0080ff">
<text x="195" y="41">USB</text>
<text x="202.9" y="41">2.0</text>
<text x="210.8" y="41">(rear</text>
<text x="222.4" y="41">I/O)</text>
<text x="195" y="56.5">USB</text>
<text x="202.9" y="56.5">2.0</text>
<text x="210.8" y="56.5">(rear</text>
<text x="222.4" y="56.5">I/O)</text>
<text x="195" y="71.9">USB</text>
<text x="203.1" y="71.9">2.0</text>
<text x="211.2" y="71.9">(wafer)</text>
<text x="196.9" y="87.4">USB</text>
<text x="204.8" y="87.4">3.0</text>
<text x="212.6" y="87.4">(rear</text>
<text x="224.1" y="87.4">I/O)</text>
<text x="233.8" y="87.4">or</text>
<text x="239.9" y="87.4">USB</text>
<text x="247.7" y="87.4">2.0</text>
<text x="255.6" y="87.4">(wafer)</text>
</g>
<text font-size="2.5" x="236.3" y="173.6">USB 2.0 Hub</text>
<g font-size="2.1" fill="#00f">
<text x="115.8" y="36.7">Downstream 1</text>
<text x="115.8" y="52.2">Downstream 2</text>
<text x="115.8" y="67.6">Downstream 3</text>
<text x="115.8" y="83.1">Downstream 4</text>
</g>
<g font-size="2.1">
<text x="230.3" y="177.6">Size</text>
<text x="231.6" y="180.1">B</text>
<text x="243.2" y="180.2">BIO-ST05-C14D32</text>
<text x="279.9" y="184.4">6</text>
<text x="280.5" y="180.4">A0.1</text>
<text x="283.8" y="184.4">of</text>
<text x="287.7" y="184.4">19</text>
</g>
<text font-size="2" fill="#00f" x="117.8" y="23.2">Upstream</text>
<g font-size="2">
<text x="254.8" y="122.8">HUB Configuration Selection:</text>
<text x="254.8" y="124.8">CFG_SEL[1:0] = 10</text>
<text x="254.8" y="126.9">Strap option enable</text>
<text x="254.8" y="128.9">Self-powered</text>
<text x="268.1" y="128.9">operation</text>
<text x="277.9" y="128.9">enable</text>
<text x="230.5" y="170.3">Title</text>
<text x="243.2" y="177.5">Document Number</text>
<text x="280.5" y="178">Rev:</text>
<text x="230.3" y="184.3">Date: Thursday, April 13, 2017</text>
<text x="271.8" y="184.4">Sheet:</text>
</g>
<g font-size="1.9" fill="#00f">
<text x="115.8" y="96.3">EEPROM/Config</text>
<text x="117.8" y="113.7">Common</text>
</g>
<g font-size="1.7">
<text x="5.8" y="9.4">VCC_3V3_SBY</text>
<text x="28" y="9.1">+V3.3A_HUB</text>
<text x="84" y="13">+V3.3A_HUB</text>
<text x="102.9" y="26.6">27</text>
<text x="142.3" y="24.7">31</text>
<text x="142.3" y="28.5">30</text>
<text x="66.6" y="42">+V3.3A_HUB</text>
<text x="102.9" y="40.1">13</text>
<text x="142.3" y="36.3">2</text>
<text x="142.3" y="40.1">1</text>
<text x="142.3" y="44">12</text>
<text x="142.3" y="51.7">4</text>
<text x="102.9" y="55.6">17</text>
<text x="142.3" y="55.6">3</text>
<text x="142.3" y="59.4">16</text>
<text x="102.9" y="71">19</text>
<text x="142.3" y="67.1">7</text>
<text x="142.3" y="71">6</text>
<text x="66.6" y="72.9">+V3.3A_HUB</text>
<text x="142.3" y="74.9">18</text>
<text x="142.3" y="82.6">9</text>
<text x="102.9" y="86.4">21</text>
<text x="142.3" y="86.4">8</text>
<text x="78.2" y="90.2">+V3.3A_HUB</text>
<text x="142.3" y="90.3">20</text>
<text x="188.2" y="94.1">+V3.3A_HUB</text>
<text x="142.3" y="98">22</text>
<text x="142.3" y="101.9">24</text>
<text x="277" y="96">+V3.3A_HUB</text>
<text x="64.7" y="107.6">+V3.3A_HUB</text>
<text x="142.3" y="105.7">25</text>
<text x="142.3" y="113.5">35</text>
<text x="180.5" y="111.5">+V3.3A_HUB</text>
<text x="102.9" y="115.4">26</text>
<text x="142.3" y="117.3">23</text>
<text x="215.3" y="117.3">+V3.3A_HUB</text>
<text x="102.9" y="121.2">28</text>
<text x="102.9" y="125">11</text>
<text x="142.3" y="121.2">15</text>
<text x="142.3" y="125">5</text>
<text x="22.8" y="130.8">1</text>
<text x="30.3" y="130.8">2</text>
<text x="102.9" y="128.9">33</text>
<text x="142.3" y="128.9">10</text>
<text x="22.8" y="132.8">4</text>
<text x="30.3" y="132.8">3</text>
<text x="102.9" y="132.8">32</text>
<text x="102.9" y="136.6">37</text>
<text x="142.3" y="132.8">29</text>
<text x="142.3" y="134.7">36</text>
<text x="238.4" y="136.6">+V3.3A_HUB</text>
<text x="142.3" y="140.5">14</text>
<text x="142.3" y="146.3">34</text>
<text x="200.8" y="166.7">&lt;Core Design&gt;</text>
</g>
<g font-size="1.7" fill="#000080">
<text x="15.5" y="11.3">FB11</text>
<text x="15.5" y="13.2">30_1A/L0603</text>
<text x="11.6" y="20.9">C143</text>
<text x="11.6" y="22.9">0.1uF_16V/C0402</text>
<text x="34.8" y="20.9">C156</text>
<text x="34.8" y="22.9">0.1uF_16V/C0402</text>
<text x="52.2" y="20.9">C151</text>
<text x="52.2" y="22.9">10uF_6.3V/C0603</text>
<text x="90.8" y="20.9">R87</text>
<text x="90.8" y="22.9">100K/R0402</text>
<text x="106.2" y="19">U13</text>
<text x="73.4" y="49.9">R113</text>
<text x="73.4" y="51.8">10K/R0402</text>
<text x="73.4" y="80.8">R114</text>
<text x="73.4" y="82.7">X/10K/R0402</text>
<text x="85" y="98.1">R99</text>
<text x="85" y="100.1">100K/R0402</text>
<text x="169.9" y="100.1">R109</text>
<text x="169.9" y="98.1">R110</text>
<text x="179.5" y="100.1">100K/R0402</text>
<text x="179.5" y="98.1">X/10K/R0402</text>
<text x="258.7" y="103.9">R105</text>
<text x="258.7" y="102">R107</text>
<text x="268.3" y="103.9">X/100K/R0402</text>
<text x="268.3" y="102">X/100K/R0402</text>
<text x="85" y="109.7">C59</text>
<text x="85" y="111.7">0.1uF_16V/C0402</text>
<text x="148.7" y="113.6">R69</text>
<text x="160.2" y="113.6">12K_1%/R0402</text>
<text x="258.7" y="109.7">R106</text>
<text x="258.7" y="111.7">R104</text>
<text x="268.3" y="109.7">100K/R0402</text>
<text x="268.3" y="111.7">100K/R0402</text>
<text x="73.4" y="115.5">R68</text>
<text x="73.4" y="117.4">10K/R0402</text>
<text x="25.1" y="129">Y1</text>
<text x="57.9" y="127.1">R74</text>
<text x="57.9" y="129">1M/R0402</text>
<text x="187.3" y="127.1">C160</text>
<text x="187.3" y="129">0.1uF_16V/C0402</text>
<text x="204.6" y="127.1">C152</text>
<text x="204.6" y="129">0.1uF_16V/C0402</text>
<text x="222" y="127.1">C146</text>
<text x="222" y="129">10uF_6.3V/C0603</text>
<text x="36.7" y="132.9">R75</text>
<text x="48.3" y="132.9">0/R0402</text>
<text x="17.4" y="140.6">C54</text>
<text x="17.4" y="142.5">18pF_50V/C0402</text>
<text x="17.4" y="138.7">24MHz.16PF.20ppm 4P</text>
<text x="38.6" y="140.6">C55</text>
<text x="38.6" y="142.5">18pF_50V/C0402</text>
<text x="154.4" y="146.4">C162</text>
<text x="154.4" y="148.3">0.1uF_16V/C0402</text>
<text x="171.8" y="146.4">C161</text>
<text x="171.8" y="148.3">1uF_10V/C0402</text>
<text x="193" y="146.4">C145</text>
<text x="193" y="148.3">0.1uF_16V/C0402</text>
<text x="210.4" y="146.4">C153</text>
<text x="210.4" y="148.3">0.1uF_16V/C0402</text>
<text x="227.8" y="146.4">C163</text>
<text x="227.8" y="148.3">0.1uF_16V/C0402</text>
<text x="245.2" y="146.4">C144</text>
<text x="245.2" y="148.3">0.1uF_16V/C0402</text>
<text x="106.2" y="154.3">USB2514BI-AEZG</text>
<text x="150.6" y="165.7">C58</text>
<text x="150.6" y="167.6">0.1uF_16V/C0402</text>
<text x="168" y="165.7">C53</text>
<text x="168" y="167.6">1uF_10V/C0402</text>
</g>
<g font-size="1.7" fill="#004080">
<text x="107.1" y="27.9">VBUS_DET</text>
<text x="130.3" y="29.8">USBUP_DM</text>
<text x="130.6" y="25.9">USBUP_DP</text>
<text x="107.1" y="41.4">OCS1</text>
<text x="129.2" y="41.4">USBDN1_DM</text>
<text x="129.5" y="37.5">USBDN1_DP</text>
<text x="131.4" y="45.2">PRTPWR1</text>
<text x="129.5" y="53">USBDN2_DP</text>
<text x="107.1" y="56.8">OCS2</text>
<text x="129.2" y="56.8">USBDN2_DM</text>
<text x="131.4" y="60.7">PRTPWR2</text>
<text x="129.5" y="68.4">USBDN3_DP</text>
<text x="107.1" y="72.3">OCS3</text>
<text x="129.2" y="72.3">USBDN3_DM</text>
<text x="131.4" y="76.1">PRTPWR3</text>
<text x="129.5" y="83.8">USBDN4_DP</text>
<text x="107.1" y="87.7">OCS4</text>
<text x="129.2" y="87.7">USBDN4_DM</text>
<text x="131.4" y="91.6">PRTPWR4</text>
<text x="117.5" y="99.3">SDA/SMBDATA/NON_REM1</text>
<text x="119.7" y="103.1">SCL/SMBCLK/CFG_SEL0</text>
<text x="124.2" y="107">HS_IND/CFG_SEL1</text>
<text x="107.1" y="116.6">RESET</text>
<text x="131.4" y="118.6">VDD33(IO)</text>
<text x="134.8" y="114.7">RBIAS</text>
<text x="107.1" y="122.4">LOCAL_PWR/NON_REM0</text>
<text x="129.4" y="122.4">VDD33(REG)</text>
<text x="107.1" y="130.2">XTAL1/CLKIN</text>
<text x="107.1" y="126.3">TEST</text>
<text x="130.3" y="130.2">VDDA33_10</text>
<text x="131.2" y="126.3">VDDA33_5</text>
<text x="107.1" y="134">XTAL2</text>
<text x="107.1" y="137.9">VSS(FLAG)</text>
<text x="122.5" y="135.9">VDDPLLREF/VDDA33</text>
<text x="130.3" y="134">VDDA33_29</text>
<text x="131.8" y="141.7">VDDCR18</text>
<text x="131.2" y="147.5">VDDPLL18</text>
</g>
<g font-size="1.7" fill="#f00">
<text x="172.6" y="25.7">USBP0</text>
<text x="172.6" y="29.6">USBN0</text>
<text x="182.2" y="25.7">2</text>
<text x="182.4" y="29.6">2</text>
<text x="172.6" y="37.3">USB_HUB_DP1</text>
<text x="172.6" y="41.2">USB_HUB_DN1</text>
<text x="189.4" y="37.3">5</text>
<text x="189.6" y="41.2">5</text>
<text x="172.6" y="52.8">USB_HUB_DP2</text>
<text x="189.4" y="52.8">5</text>
<text x="6.2" y="56.6">5</text>
<text x="11" y="56.6">USB_HUB_OC#_1_2_3</text>
<text x="46.7" y="55.2">USB_HUB_OC#_1_2_3</text>
<text x="172.6" y="56.6">USB_HUB_DN2</text>
<text x="189.6" y="56.6">5</text>
<text x="172.6" y="68.2">USB_HUB_DP3</text>
<text x="189.4" y="68.2">5</text>
<text x="172.6" y="72.1">USB_HUB_DN3</text>
<text x="189.6" y="72.1">5</text>
<text x="172.6" y="83.6">USB_HUB_DP4</text>
<text x="189.4" y="83.6">5</text>
<text x="8.5" y="87.5">2,5</text>
<text x="14.9" y="87.5">USB_OC#_1</text>
<text x="46.7" y="86.1">USB_OC#_1</text>
<text x="172.6" y="87.5">USB_HUB_DN4</text>
<text x="189.6" y="87.5">5</text>
<text x="149.1" y="101.5">CFG_SEL0</text>
<text x="243.6" y="101.5">CFG_SEL0</text>
<text x="149.1" y="105.4">CFG_SEL1</text>
<text x="243.6" y="103.5">CFG_SEL1</text>
</g>
<g font-size="1.4">
<text x="30.9" y="1.4">5</text>
<text x="88.8" y="1.4">4</text>
<text x="146.7" y="1.4">3</text>
<text x="204.6" y="1.4">2</text>
<text x="262.6" y="1.4">1</text>
<text x=".5" y="26.1">D</text>
<text x="292" y="26.1">D</text>
<text x=".5" y="71.9">C</text>
<text x="292" y="71.9">C</text>
<text x=".5" y="117.8">B</text>
<text x="292" y="117.8">B</text>
<text x=".5" y="163.6">A</text>
<text x="292" y="163.6">A</text>
<text x="30.9" y="186.8">5</text>
<text x="88.8" y="186.8">4</text>
<text x="146.7" y="186.8">3</text>
<text x="204.6" y="186.8">2</text>
<text x="262.6" y="186.8">1</text>
</g>
</svg>
